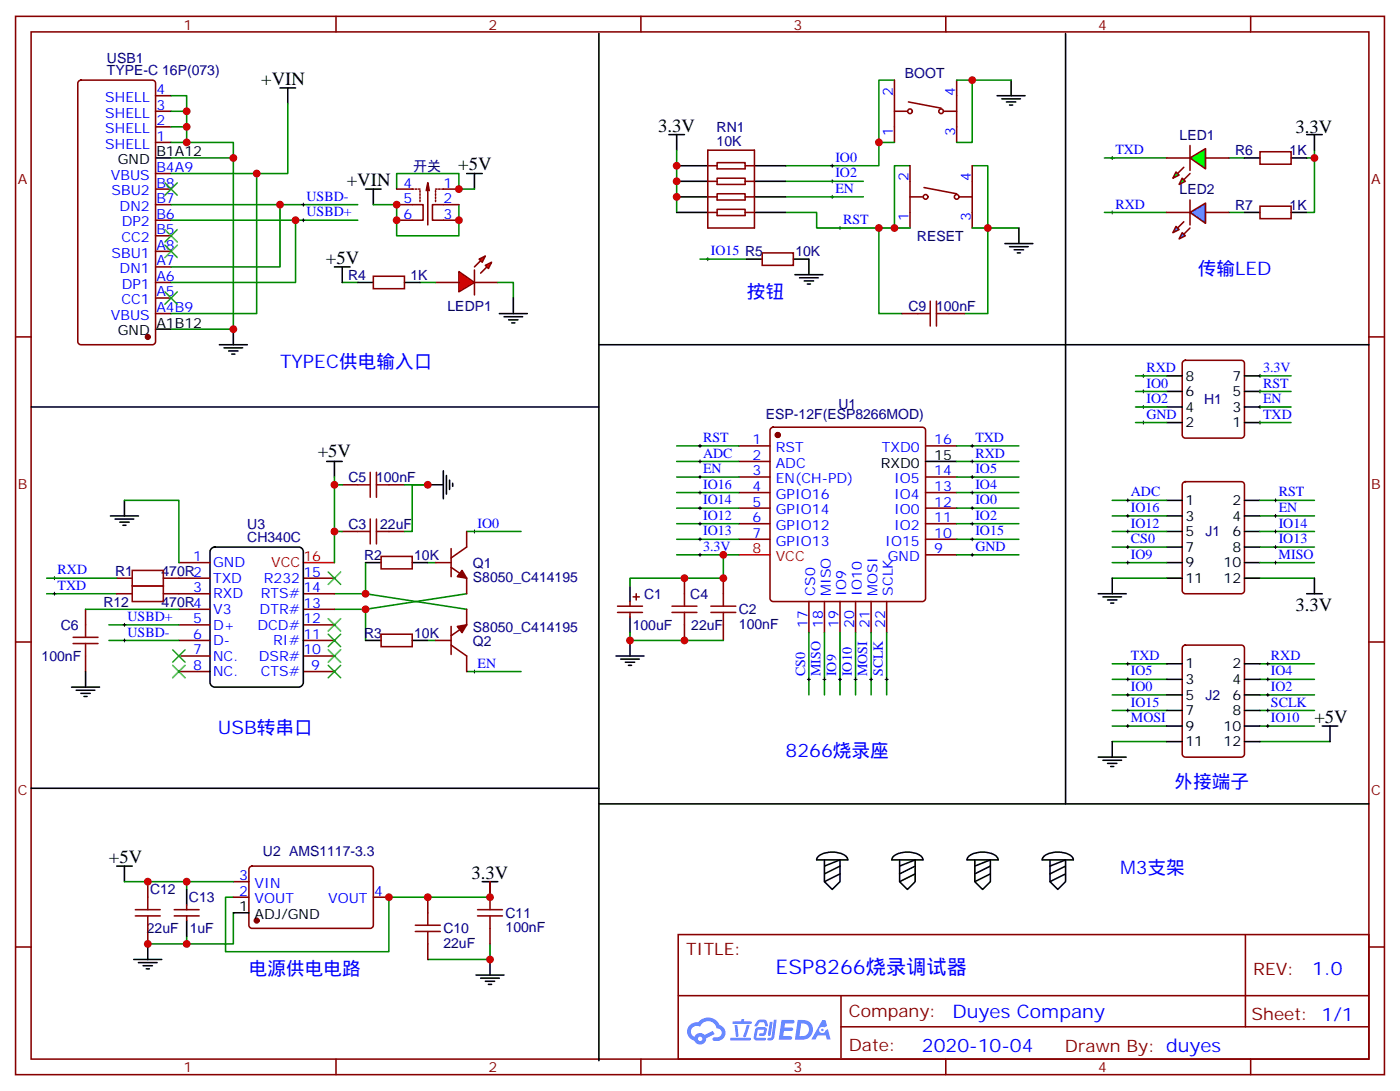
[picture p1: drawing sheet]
<svg xmlns="http://www.w3.org/2000/svg" width="317mm" height="247mm" viewBox="0 0 317 247" stroke-linecap="round" stroke-linejoin="round" font-family="sans-serif">
<g fill="none" stroke="#870000" stroke-width=".35">
<path d="M3.5 3.7h310.5v239.9h-310.5zM7.1 7.2h303.3v232.9h-303.3zM76.2 3.7v3.5M145.3 3.7v3.5M214.5 3.7v3.5M283.6 3.7v3.5M3.5 76.4h3.6M310.4 76.4h3.6M3.5 145.5h3.6M310.4 145.5h3.6M3.5 214.7h3.6M153.8 211.8h156.6v28.3h-156.6z"/>
<path d="M282.4 211.9v20.8M310.4 214.7h3.6M153.8 225.7h156.5M190.7 232.7h119.6M190.7 225.7v14.1M76.2 240.1v3.5M145.3 240.1v3.5M214.5 240.1v3.5M283.6 240.1v3.5"/>
</g>
<g fill="#5487ff">
<path d="M177.2 231.2h2.3a.47 .47 0 0 1 .5 .1 .47 .47 0 0 1 .1 .5l-.3 .2h-1.8l-.1 .9h1.6a.4 .4 0 0 1 .4 .4 .4 .4 0 0 1-.4 .4h-1.7l-.2 1.2h1.4a.46 .46 0 0 1 .5 .1 .46 .46 0 0 1 .1 .5l-.3 .2h-2.7z"/>
<path d="M186.5 231.2h.7l.4 1.4-.7 .3a.74 .74 0 0 0-1.1 .3 .74 .74 0 0 0 .5 1 .74 .74 0 0 0 .9-.6l.5-.3 .7 2.3h-.9l-.2-.9h-1.8l-.6 .9h-.9z"/>
<path d="M174.6 231.6h.6l-.4 3a.31 .31 0 0 1-.3 .2 .31 .31 0 0 1-.3-.3z"/>
<path d="M175.5 231.2h.6l-.5 3.9a.97 .97 0 0 1-1.6 .5l.2-.3 .6-.1 .2-.1z"/>
<path d="M171.9 231.3l.4-.2h.9a.67 .67 0 0 1 .7 .5l.3 .9-.2 .1h-.4l-.3-.9h-.9l-.2 .2a.95 .95 0 0 1-1 .7l-.1-.2z"/>
<path d="M171.5 233l.5-.2 1.6 .1a1.22 1.22 0 0 1-.6 1.9h-.6a.29 .29 0 0 1-.3-.3 .29 .29 0 0 1 .3-.3h.7l.2-.8-1.4 .1-.3 1.7h1.9a.29 .29 0 0 1 .2 .4 .29 .29 0 0 1-.3 .2h-2l-.4-.3-.1-.4 .3-1.6z"/>
<path d="M165.6 235.2h4.4a.3 .3 0 0 1 .3 .4 .3 .3 0 0 1-.3 .2h-4.3l-.1-.1z"/>
<path d="M169.4 232.3h.6l-.9 2.6a.31 .31 0 0 1-.3 .2 .31 .31 0 0 1-.2-.3z"/>
<path d="M166.6 232.4h.6l.3 2.3-.3 .4-.3-.3z"/>
<path d="M166.2 231.5h1.9l.2-.5h.5l-.1 .5h1.5a.29 .29 0 0 1 .3 .3 .29 .29 0 0 1-.3 .3h-3.9l-.2-.1z"/>
<path d="M180.9 231.2l-.6 4.5h1.4a2.27 2.27 0 0 0 2.7-2.3 2.27 2.27 0 0 0-2.7-2.2zM181.7 232a1.5 1.5 0 0 1 1.8 1.5 1.5 1.5 0 0 1-1.9 1.4h-.3z"/>
<path d="M156.5 232.3a2.09 2.09 0 0 0 1 3.6 1.37 1.37 0 0 0 1.5 .9 1.37 1.37 0 0 0 1.1-1.5l2-.9-.5-.7-1.8 .9a1.4 1.4 0 0 0-2.3 .4 1.32 1.32 0 0 1-.6-1.8 1.32 1.32 0 0 1 1.9-.5 2.02 2.02 0 0 1 2-1.2 2.02 2.02 0 0 1 1.8 1.6 1.02 1.02 0 0 1 1.1 1 1.02 1.02 0 0 1-1 1h-.6a.41 .41 0 0 0-.5 .4 .41 .41 0 0 0 .4 .4 1.89 1.89 0 0 0 2.4-1.1 1.89 1.89 0 0 0-1.2-2.4 2.84 2.84 0 0 0-4.8-.7l-1.2 .2zM158.3 235.5a.52 .52 0 0 1 1 0 .52 .52 0 0 1-1 0z"/>
<circle cx="186.5" cy="233.5" r=".28"/>
</g>
<path d="M63.5 19.9h3.5M65.3 19.9v3.6" fill="none" stroke="#000" stroke-width=".35"/>
<g fill="#f00" stroke="#870000" stroke-width=".35">
<path d="M104.1 61.6l3.5 2.4-3.5 2.1z"/>
<path d="M107.6 61.2v5.7z"/>
</g>
<g fill="#870000" stroke="#870000" stroke-width=".35">
<path d="M107.6 60.5l1.4-1.4z"/>
<path d="M110.4 60.5l-1.4 1.4z"/>
</g>
<g fill="#f00" stroke="#870000" stroke-width=".35">
<path d="M108.7 58.7l1.4-.7-.7 1.4z"/>
<path d="M110.1 60.1l1.4-.7-.7 1.5z"/>
</g>
<g fill="none" stroke="#870000" stroke-width=".35">
<path d="M17.9 18.4l.4-.2h16.3a.71 .71 0 0 1 .7 .7v58.5a.76 .76 0 0 1-.7 .7h-16.3a.76 .76 0 0 1-.7-.7v-58.5zM202.8 18.2v14.1M217 18.2v14.1M35.3 21.7h3.5M35.3 25.2h3.5M35.3 28.8h3.5M35.3 32.3h3.5M35.3 39.3h3.5M202.8 25.2h2.9M206 23.1l7.4 1.4M206.4 37.6v14.1M214.1 25.2h2.9"/>
<path d="M220.5 37.6v14.1M35.3 42.9h3.5M35.3 46.4h3.5M35.3 49.9h3.5M35.3 53.4h3.5M35.3 57h3.5M206.4 44.6h2.8M209.5 42.5l7.5 1.4M217.7 44.6h2.8M35.3 64h3.5M35.3 60.5h3.5M35.3 67.6h3.5"/>
<path d="M35.3 71.1h3.5M98.8 64h5.3M107.6 64h5.3M204.6 71.1h3.5M215.2 71.1h3.5M77.6 109.9h3.5M88.2 109.9h3.5M19.4 138.1v3.5M26.5 134.6h3.5M26.5 131.1h3.5M37 134.6h10.6M37 131.1h10.6"/>
<path d="M40.6 127.5h7M40.6 138.1h7M68.8 134.6h7M68.8 131.1h7M68.8 138.1h7M77.6 120.5h3.5M86.4 126.1h7.1v2.8h-7.1zM88.2 120.5h3.5M98.8 127.5h3.5M102.3 128.6l3.5 2.5v3.5M102.3 124.4v6.3M105.8 120.5v3.5l-3.5 2.5"/>
<path d="M105.8 138.1v3.5l-3.5 2.5M19.4 148.7v3.5M40.6 145.2h7M40.6 141.6h7M40.6 148.7h7M40.6 152.2h7M68.8 145.2h7M68.8 141.6h7M68.8 148.7h7M68.8 152.2h7M86.4 143.8h7.1v2.8h-7.1zM98.8 145.2h3.5"/>
<path d="M102.3 146.2l3.5 2.5v3.5M102.3 142v6.3M33.5 199.8v3.6M52.9 199.8h3.5M56.7 196.5l.4-.2h26.9a.71 .71 0 0 1 .7 .7v12.7a.76 .76 0 0 1-.7 .7h-26.9a.76 .76 0 0 1-.7-.7v-12.7zM111.1 199.8v3.6M33.5 210.4v3.6M39.5 207.6h5.7M39.5 206.2h5.7M42.3 205.1v1.1M42.3 207.6v1.1M52.9 203.4h3.5"/>
<path d="M84.7 203.4h3.5M97 203.4v3.5M97 214v3.5M111.1 210.4v3.6"/>
<circle cx="206.4" cy="25.2" r=".53"/>
<circle cx="213.4" cy="25.2" r=".53"/>
<circle cx="209.9" cy="44.6" r=".53"/>
<circle cx="217" cy="44.6" r=".53"/>
</g>
<g fill="none" stroke="#000" stroke-width=".35">
<path d="M229.3 18.2v3.5M35.3 35.8h3.5M151.7 30.5h3.5M153.5 30.5v3.5M226.1 21.7h6.4M227.2 22.4h4.2M228.2 23.1h2.2M229 23.8h.7M296.3 30.5h3.6M298.1 30.5v3.5M183.4 58.7v3.6M227.9 55.2h6.3"/>
<path d="M229 55.9h4.2M230 56.6h2.1M230.7 57.3h.7M231.1 51.7v3.5M35.3 74.6h3.5M49.7 78.1h6.4M50.8 78.8h4.2M51.9 79.6h2.1M52.9 74.6v3.5M113.2 71.1h6.4M114.3 71.8h4.2M115.4 72.5h2.1"/>
<path d="M116.1 73.2h.7M116.4 67.6v3.5M180.3 62.3h6.3M181.3 63h4.3M182.4 63.7h2.1M183.1 64.4h.7M52.6 80.3h.7M25 116.9h6.4M26.1 117.7h4.2M27.2 118.4h2.1M27.9 119.1h.7M28.2 113.4v3.5"/>
<path d="M74.1 104.6h3.5M75.8 104.6v3.5M97 109.9h3.5M100.5 106.7v6.4M101.2 107.8v4.2M102 108.8v2.1M102.7 109.5v.7M47.9 124.4l.8-.4h19a1.06 1.06 0 0 1 1.1 1.1v29.6a1.13 1.13 0 0 1-1.1 1.1h-19a1.13 1.13 0 0 1-1.1-1.1v-29.6zM82.9 127.5h3.5M93.5 127.5h3.5M16.2 155.8h6.4M17.3 156.5h4.2"/>
<path d="M18.3 157.2h2.2M19 157.9h.8M19.4 152.2v3.6M82.9 145.2h3.5M93.5 145.2h3.5M26.5 196.3h3.5M28.2 196.3v3.5M109.4 199.8h3.5M111.1 199.8v3.6M30.3 217.5h6.4M31.4 218.2h4.2M32.5 218.9h2.1"/>
<path d="M33.2 219.6h.7M33.5 214v3.5M42.3 201.6v3.5M42.3 208.7v3.5M52.9 206.9h3.5M111.1 217.5v3.5M107.9 221h6.4M109 221.7h4.2M110.1 222.4h2.1M110.8 223.1h.7"/>
</g>
<g fill="#870000" stroke="#870000" stroke-width=".35">
<path d="M103.7 142l2.1-.4-1 1.8z"/>
<path d="M104.8 129.3l1 1.8-2.1-.4z"/>
<circle cx="33.5" cy="76.4" r=".53"/>
<circle cx="58.2" cy="208.7" r=".53"/>
</g>
<g fill="none" stroke="#008700" stroke-width=".35">
<path d="M202.8 18.2h-3.5v19.4h-21.1M217 18.2h3.5M229.3 18.2h-8.8v14.1h-3.5M38.8 35.8h14.1v38.8h-14.1M38.8 39.3h19.4v31.8h-19.4M38.8 21.7h3.5v10.6h-3.5M38.8 25.2h3.5M38.8 28.8h3.5M42.3 32.3h10.6v3.5M65.3 23.5v15.8h-7.1M153.5 34v14.2M199.3 32.3h3.5"/>
<path d="M206.4 37.6h-3.6v14.1h-17.6v-3.5h-7M220.5 37.6h3.5v14.1h7.1M250.5 35.8h14.1M278.7 35.8h3.5M298.1 35.8v12.4h-1.8M298.1 34v1.8h-1.8M38.8 46.4h24.7v14.1h-24.7M38.8 49.9h28.2v14.1h-28.2M63.5 46.4h17.6M67 49.9h14.1M158.7 58.7h10.6M178.2 44.6h17.6"/>
<path d="M178.2 41.1h17.6M199.3 51.7v19.4h5.3M202.8 51.7h3.6M220.5 51.7h3.5v19.4h-5.3M250.5 48.2h14.1M278.7 48.2h3.5M77.6 64h3.5M95.2 64h3.6M112.9 64h3.5v3.6M28.2 113.4h12.4v14.1M75.8 109.9h1.8M75.8 108.1v19.4"/>
<path d="M91.7 109.9h5.3h-3.5v10.6h-1.8M10.6 134.6h15.9M10.6 131.1h15.9M19.4 138.1h21.2M75.8 138.1h7.1v7.1M75.8 120.5h1.8M82.9 127.5v7.1h-7.1M82.9 134.6l22.9 3.5M97 127.5h1.8M105.8 120.5h12.4M105.8 134.6l-22.9 3.5M24.7 145.2h15.9"/>
<path d="M24.7 141.6h15.9M97 145.2h1.8M105.8 152.2h12.4M28.2 199.8h24.7M42.3 199.8v1.8M111.1 199.8v3.6h-22.9v12.3h-37v-12.3h1.7M42.3 212.2v1.8h-8.8M52.9 206.9v7.1h-10.6M111.1 214v3.5h-14.1"/>
</g>
<g fill="none" stroke="#3c3" stroke-width=".35">
<path d="M37.4 52l2.8 2.9M37.4 55.6l2.8 2.8M37.4 41.5l2.8 2.8M40.2 52l-2.8 2.9M40.2 55.6l-2.8 2.8M40.2 41.5l-2.8 2.8M37.4 66.1l2.8 2.9M40.2 66.1l-2.8 2.9M74.4 129.6l2.9 2.9M77.3 129.6l-2.9 2.9M39.2 147.3l2.8 2.8M39.2 150.8l2.8 2.8"/>
<path d="M42 147.3l-2.8 2.8M42 150.8l-2.8 2.8M74.4 147.3l2.9 2.8M74.4 150.8l2.9 2.8M74.4 143.8l2.9 2.8M74.4 140.2l2.9 2.9M77.3 147.3l-2.9 2.8M77.3 150.8l-2.9 2.8M77.3 143.8l-2.9 2.8M77.3 140.2l-2.9 2.9"/>
</g>
<g fill="none" stroke="#000" stroke-width=".23">
<path d="M188.4 37.6h.7M188.7 37.2v.7M251.9 35.8h.7M252.2 35.5v.7M68.4 46.4h.7M68.4 49.9h.7M68.8 46v.7M68.8 49.6v.7M160.2 58.7h.7M160.5 58.4v.7M188.4 44.6h.7M188.4 41.1h.7"/>
<path d="M188.7 40.7v.8M188.7 44.3v.7M190.1 51.7h.8M190.5 51.3v.7M251.9 48.2h.7M252.2 47.8v.7M12 134.6h.7M12 131.1h.7M12.3 130.7v.7M12.3 134.2v.7M107.2 120.5h.7M107.6 120.1v.7"/>
<path d="M27.9 145.2h.7M27.9 141.6h.7M28.2 141.3v.7M28.2 144.8v.7M107.2 152.2h.7M107.6 151.9v.7"/>
</g>
<g fill="none" stroke="#a10000" stroke-width=".35">
<path d="M208.1 71.1h2.9M211 68.3v5.6M212.4 68.3v5.6M212.4 71.1h2.8M81.1 109.9h2.9M84 107.1v5.6M84 117.7v5.6M85.4 109.9h2.8M85.4 107.1v5.6M85.4 117.7v5.6M30 132.8h7v3.5h-7zM30 129.3h7v3.5h-7z"/>
<path d="M81.1 120.5h2.9M85.4 120.5h2.8M16.6 145.9h5.6M16.6 144.5h5.6M19.4 141.6v2.9M19.4 145.9v2.8M30.7 207.6h5.6M30.7 206.2h5.6M33.5 203.4v2.8M33.5 207.6v2.8M94.2 211.1h5.6M94.2 209.7h5.6"/>
<path d="M97 206.9v2.8M97 211.1v2.9M108.3 207.6h5.6M108.3 206.2h5.6M111.1 203.4v2.8M111.1 207.6v2.8"/>
</g>
<path d="M68.8 127.5h7" fill="none" stroke="#f00" stroke-width=".35"/>
<path d="M269.9 48.2l3.5-2.2v4.6z" fill="#09f" stroke="#870000" stroke-width=".35"/>
<path d="M269.9 45.3v5.7z" fill="#f00" stroke="#870000" stroke-width=".35"/>
<g fill="#870000" stroke="#870000" stroke-width=".35">
<path d="M269.9 51.7l-1.4 1.4z"/>
<path d="M268.5 50.3l-1.4 1.4z"/>
</g>
<g fill="#09f" stroke="#870000" stroke-width=".35">
<path d="M268.1 52.7l.7 .7-1.4 .8z"/>
<path d="M266.7 51.3l.7 .7-1.4 .7z"/>
</g>
<path d="M264.6 35.8h5.3M273.4 35.8h5.3M264.6 48.2h5.3M273.4 48.2h5.3" fill="none" stroke="#870000" stroke-width=".35"/>
<g fill="#0f0" stroke="#870000" stroke-width=".35">
<path d="M266.7 39l.7 .7-1.4 .7z"/>
<path d="M268.1 40.4l.7 .7-1.4 .7z"/>
</g>
<g fill="#870000" stroke="#870000" stroke-width=".35">
<path d="M268.5 37.9l-1.4 1.4z"/>
<path d="M268.5 40.7l1.4-1.4z"/>
</g>
<path d="M269.9 33v5.6z" fill="#f00" stroke="#870000" stroke-width=".35"/>
<path d="M269.9 35.8l3.5-2.1v4.6z" fill="#0f0" stroke="#870000" stroke-width=".35"/>
<g fill="none" stroke="#000" stroke-width=".35">
<path d="M135.8 7.6v232.8M241.7 7.6v174.6M105.8 39.3h3.6M107.6 39.3v3.6M153.5 37.6h7M171.1 37.6h7.1M282.2 35.8h3.6M292.8 35.8h3.5M82.9 42.9h3.5M84.7 42.9v3.5M153.5 48.2h7M153.5 44.6h7"/>
<path d="M153.5 41.1h7M169.3 58.7h3.6M171.1 48.2h7.1M171.1 44.6h7.1M171.1 41.1h7.1M179.9 58.7h3.5M282.2 48.2h3.6M292.8 48.2h3.5M75.8 60.5h3.6M77.6 60.5v3.5M81.1 64h3.6M91.7 64h3.5"/>
<path d="M135.8 78.1h174.6M7.1 92.3h128.7M264.6 95.8h3.5M264.6 92.3h3.5M264.6 88.7h3.5M264.6 85.2h3.5M282.2 95.8h3.6M282.2 92.3h3.6M282.2 88.7h3.6M282.2 85.2h3.6M209.9 104.6h7.1M264.6 113.4h3.5"/>
<path d="M264.6 116.9h3.5M282.2 113.4h3.6M282.2 116.9h3.6M142.9 132.8v3.5M142.9 139.9v3.5M249.1 134.6h6.3M250.1 135.3h4.3M251.2 136h2.1M251.9 136.7h.7M252.2 131.1v3.5M264.6 120.5h3.5M264.6 124h3.5"/>
<path d="M264.6 127.5h3.5M264.6 131.1h3.5M282.2 120.5h3.6M282.2 124h3.6M282.2 127.5h3.6M282.2 131.1h3.6M296.3 134.6h3.6M298.1 131.1v3.5M139.7 148.7h6.3M140.8 149.4h4.2M141.8 150.1h2.1M142.5 150.8h.7"/>
<path d="M142.9 145.2v3.5M264.6 150.5h3.5M264.6 154h3.5M264.6 157.5h3.5M282.2 150.5h3.6M282.2 154h3.6M282.2 157.5h3.6M7.1 178.7h128.7M249.1 171.6h6.3M250.1 172.3h4.3M251.2 173h2.1M251.9 173.7h.7"/>
<path d="M252.2 168.1v3.5M264.6 161h3.5M264.6 164.6h3.5M264.6 168.1h3.5M282.2 161h3.6M282.2 164.6h3.6M282.2 168.1h3.6M299.9 164.6h3.5M301.6 164.6v3.5M135.8 182.2h174.6M185.6 194.1a5.6 5.6 0 0 1 6.3 0l.4 .8h-7.1zM187 194.9v4.9l1.7 1.8 1.8-1.8v-4.9l-3.5 1.4"/>
<path d="M190.5 196.3l-3.5 1.8M190.5 198.1l-3.5 1.7M202.6 194.1a5.6 5.6 0 0 1 6.4 0l.3 .8h-7zM204 194.9v4.9l1.8 1.8 1.7-1.8v-4.9l-3.5 1.4M207.5 196.3l-3.5 1.8M207.5 198.1l-3.5 1.7M219.7 194.1a5.6 5.6 0 0 1 6.3 0l.4 .8h-7.1zM221.1 194.9v4.9l1.7 1.8 1.8-1.8v-4.9l-3.5 1.4M224.6 196.3l-3.5 1.8M224.6 198.1l-3.5 1.7M236.7 194.1a5.6 5.6 0 0 1 6.4 0l.3 .8h-7zM238.1 194.9v4.9l1.8 1.8 1.8-1.8v-4.9l-3.6 1.4"/>
<path d="M241.7 196.3l-3.6 1.8M241.7 198.1l-3.6 1.7"/>
</g>
<g fill="none" stroke="#870000" stroke-width=".35">
<path d="M160.5 37.6h2.1M160.5 34h10.6v17.7h-10.6zM162.6 36.9h6.4v1.4h-6.4zM169 37.6h2.1M285.8 34.4h7v2.8h-7zM90 46.4h6v3.5h-6M90 42.9h3.8M94.2 42.9h.3M94.9 42.9h.3M95.2 43.2v.4M95.2 43.9v.4M95.2 44.6v.4"/>
<path d="M95.2 45.3v.4M97 41.5l-.3 1.7M97.4 43.2l-.4-1.7v9.5M98.8 42.9h.3M98.8 43.2v.4M98.8 43.9v.4M98.8 44.6v.4M98.8 45.3v.4M99.5 42.9h.3M100.2 42.9h3.9M104.1 46.4h-6v3.5h6M160.5 48.2h2.1"/>
<path d="M160.5 41.1h2.1M160.5 44.6h2.1M162.6 47.4h6.4v1.5h-6.4zM162.6 43.9h6.4v1.4h-6.4zM162.6 40.4h6.4v1.4h-6.4zM169 48.2h2.1M169 41.1h2.1M169 44.6h2.1M172.9 57.3h7v2.8h-7zM285.8 46.7h7v2.9h-7zM84.7 62.6h7v2.8h-7zM174.9 97l.4-.2h33.9a.71 .71 0 0 1 .7 .7v38.1a.76 .76 0 0 1-.7 .7h-33.9a.76 .76 0 0 1-.7-.7v-38.1z"/>
<path d="M268.3 81.9l.5-.2h12.7a.71 .71 0 0 1 .7 .7v16.2a.76 .76 0 0 1-.7 .7h-12.7a.76 .76 0 0 1-.7-.7v-16.2zM167.6 101.1h7M167.6 104.6h7M167.6 108.1h7M167.6 111.7h7M167.6 115.2h7M167.6 118.7h7M209.9 101.1h7.1M209.9 108.1h7.1M209.9 111.7h7.1M209.9 115.2h7.1M209.9 118.7h7.1"/>
<path d="M268.3 109.4l.5-.2h12.7a.71 .71 0 0 1 .7 .7v24a.76 .76 0 0 1-.7 .7h-12.7a.76 .76 0 0 1-.7-.7v-24zM140.1 137.4h5.6M140.1 138.8h5.6M142.9 136.3v1.1M142.9 138.8v1.1M143.6 135.3h1.4M144.3 134.6v1.4M155.2 131.1v3.5M164 131.1v3.5M167.6 122.2h7M183.4 136.3v7.1M187 136.3v7.1"/>
<path d="M190.5 136.3v7.1M194 136.3v7.1M197.6 136.3v7.1M201.1 136.3v7.1M209.9 122.2h7.1M209.9 125.8h7.1M155.2 141.6v3.6M164 141.6v3.6M268.3 146.4l.5-.2h12.7a.71 .71 0 0 1 .7 .7v24a.76 .76 0 0 1-.7 .7h-12.7a.76 .76 0 0 1-.7-.7v-24z"/>
</g>
<circle cx="176.4" cy="98.6" r=".53" fill="#870000" stroke="#870000" stroke-width=".35"/>
<path d="M167.6 125.8h7" fill="none" stroke="#f00" stroke-width=".35"/>
<g fill="none" stroke="#008700" stroke-width=".35">
<path d="M84.7 46.4h5.3v7h14.1v-7M90 42.9v-3.6h14.1v3.6h3.5M257.5 95.8h7.1M257.5 92.3h7.1M257.5 88.7h7.1M257.5 85.2h7.1M285.8 95.8h7M285.8 92.3h7M285.8 88.7h7M285.8 85.2h7M153.5 101.1h14.1M153.5 104.6h14.1"/>
<path d="M153.5 108.1h14.1M153.5 111.7h14.1M153.5 115.2h14.1M153.5 118.7h14.1M217 101.1h14.1M217 104.6h14.1M217 108.1h14.1M217 111.7h14.1M217 115.2h14.1M217 118.7h14.1M252.2 113.4h12.4M252.2 116.9h12.4"/>
<path d="M285.8 113.4h12.3M285.8 116.9h12.3M153.5 122.2h14.1M153.5 125.8h14.1M164 125.8v5.3h-21.1v1.7M217 122.2h14.1M217 125.8h14.1M252.2 120.5h12.4M252.2 124h12.4M252.2 127.5h12.4M252.2 131.1h12.4M285.8 120.5h12.3"/>
<path d="M285.8 124h12.3M285.8 127.5h12.3M285.8 131.1h12.3M142.9 143.4v1.8h21.1M183.4 143.4v14.1M187 143.4v14.1M190.5 143.4v14.1M194 143.4v14.1M197.6 143.4v14.1M201.1 143.4v14.1M252.2 157.5h12.4M252.2 154h12.4"/>
<path d="M252.2 150.5h12.4M285.8 157.5h12.3M285.8 154h12.3M285.8 150.5h12.3M252.2 168.1h12.4M252.2 164.6h12.4M252.2 161h12.4M285.8 168.1h15.8M285.8 164.6h12.3M285.8 161h12.3"/>
</g>
<g fill="none" stroke="#000" stroke-width=".23">
<path d="M258.9 95.8h.7M258.9 92.3h.7M258.9 88.7h.7M258.9 85.2h.7M259.3 84.8v.7M259.3 88.4v.7M259.3 91.9v.7M259.3 95.4v.7M285.4 95.8h.7M285.4 92.3h.7M285.4 88.7h.7M285.4 85.2h.7"/>
<path d="M285.8 84.8v.7M285.8 88.4v.7M285.8 91.9v.7M285.8 95.4v.7M158.4 101.1h.7M158.4 104.6h.7M158.4 108.1h.7M158.4 111.7h.7M158.4 115.2h.7M158.4 118.7h.7M158.7 100.7v.7M158.7 104.2v.8"/>
<path d="M158.7 107.8v.7M158.7 111.3v.7M158.7 114.8v.7M158.7 118.4v.7M220.1 101.1h.7M220.1 104.6h.7M220.1 108.1h.7M220.1 111.7h.7M220.1 115.2h.7M220.1 118.7h.7M220.5 100.7v.7M220.5 104.2v.8"/>
<path d="M220.5 107.8v.7M220.5 111.3v.7M220.5 114.8v.7M220.5 118.4v.7M255.4 113.4h.7M255.4 116.9h.7M255.8 113.1v.7M255.8 116.6v.7M288.9 113.4h.7M288.9 116.9h.7M289.3 113.1v.7M289.3 116.6v.7"/>
<path d="M158.4 122.2h.7M158.4 125.8h.7M158.7 121.9v.7M158.7 125.4v.7M220.1 122.2h.7M220.1 125.8h.7M220.5 121.9v.7M220.5 125.4v.7M255.4 120.5h.7M255.4 124h.7M255.4 127.5h.7M255.8 120.1v.7"/>
<path d="M255.8 123.6v.8M255.8 127.2v.7M288.9 120.5h.7M288.9 124h.7M288.9 127.5h.7M289.3 120.1v.7M289.3 123.6v.8M289.3 127.2v.7M183.1 154h.7M183.4 153.6v.7M186.6 154h.7M187 153.6v.7"/>
<path d="M190.1 154h.8M190.5 153.6v.7M193.7 154h.7M194 153.6v.7M197.2 154h.7M197.6 153.6v.7M200.7 154h.7M201.1 153.6v.7M255.4 154h.7M255.4 150.5h.7M255.4 157.5h.7M255.8 150.1v.7"/>
<path d="M255.8 153.6v.7M255.8 157.2v.7M287.2 154h.7M287.2 150.5h.7M287.2 157.5h.7M287.5 150.1v.7M287.5 153.6v.7M287.5 157.2v.7M255.4 161h.7M255.4 164.6h.7M255.8 160.7v.7M255.8 164.2v.7"/>
<path d="M287.2 161h.7M287.2 164.6h.7M287.5 160.7v.7M287.5 164.2v.7"/>
</g>
<path d="M152.4 138.8h5.6M152.4 137.4h5.6M155.2 134.6v2.8M155.2 138.8v2.8M161.2 138.8h5.7M161.2 137.4h5.7M164 134.6v2.8M164 138.8v2.8" fill="none" stroke="#a10000" stroke-width=".35"/>
<g fill="#c00">
<circle cx="42.3" cy="28.8" r=".88"/>
<circle cx="42.3" cy="32.3" r=".88"/>
<circle cx="52.9" cy="35.8" r=".88"/>
<circle cx="42.3" cy="25.2" r=".88"/>
<circle cx="67" cy="49.9" r=".88"/>
<circle cx="63.5" cy="46.4" r=".88"/>
<circle cx="58.2" cy="39.3" r=".88"/>
<circle cx="52.9" cy="74.6" r=".88"/>
<circle cx="75.8" cy="120.5" r=".88"/>
<circle cx="75.8" cy="109.9" r=".88"/>
<circle cx="97" cy="109.9" r=".88"/>
<circle cx="88.2" cy="203.4" r=".88"/>
<circle cx="42.3" cy="214" r=".88"/>
<circle cx="33.5" cy="214" r=".88"/>
<circle cx="111.1" cy="217.5" r=".88"/>
<circle cx="111.1" cy="203.4" r=".88"/>
<circle cx="97" cy="203.4" r=".88"/>
<circle cx="42.3" cy="199.8" r=".88"/>
<circle cx="33.5" cy="199.8" r=".88"/>
<circle cx="199.3" cy="51.7" r=".88"/>
<circle cx="82.9" cy="138.1" r=".88"/>
<circle cx="82.9" cy="134.6" r=".88"/>
<circle cx="199.3" cy="32.3" r=".88"/>
<circle cx="220.5" cy="18.2" r=".88"/>
<circle cx="202.8" cy="51.7" r=".88"/>
<circle cx="224" cy="51.7" r=".88"/>
<circle cx="298.1" cy="35.8" r=".88"/>
<circle cx="164" cy="125.8" r=".88"/>
<circle cx="164" cy="131.1" r=".88"/>
<circle cx="142.9" cy="145.2" r=".88"/>
<circle cx="155.2" cy="145.2" r=".88"/>
<circle cx="155.2" cy="131.1" r=".88"/>
<circle cx="104.1" cy="42.9" r=".88"/>
<circle cx="104.1" cy="49.9" r=".88"/>
<circle cx="90" cy="46.4" r=".88"/>
<circle cx="90" cy="49.9" r=".88"/>
<circle cx="153.5" cy="37.6" r=".88"/>
<circle cx="153.5" cy="41.1" r=".88"/>
<circle cx="153.5" cy="44.6" r=".88"/>
</g>
<text font-size="4.6" fill="#00f" x="175.9" y="220.9">ESP8266烧录调试器</text>
<g font-size="4.2">
<text x="59.2" y="19.2">+VIN</text>
<text x="149.2" y="29.8">3.3V</text>
<text x="293.8" y="30.1">3.3V</text>
<text x="103.9" y="38.6">+5V</text>
<text x="78.6" y="42.2">+VIN</text>
<text x="73.9" y="59.8">+5V</text>
<text x="72.1" y="103.5">+5V</text>
<text x="293.8" y="138.5">3.3V</text>
<text x="298.1" y="163.9">+5V</text>
<text x="24.7" y="195.6">+5V</text>
<text x="106.9" y="199.1">3.3V</text>
</g>
<g font-size="4.2" fill="#00f">
<text x="271.6" y="62.3">传输LED</text>
<text x="169.3" y="67.6">按钮</text>
<text x="63.5" y="83.4">TYPEC供电输入口</text>
<text x="49.4" y="166.3">USB转串口</text>
<text x="178.2" y="171.6">8266烧录座</text>
<text x="266.3" y="178.7">外接端子</text>
<text x="254" y="198.1">M3支架</text>
<text x="56.4" y="221">电源供电电路</text>
<text x="297.6" y="221.1">1.0</text>
<text x="216" y="230.7">Duyes Company</text>
<text x="209.1" y="238.5">2020-10-04</text>
</g>
<g font-size="3.9" fill="#800">
<text x="155.6" y="216.4">TITLE:</text>
<text x="284.2" y="221.1">REV:</text>
<text x="192.5" y="230.6">Company:</text>
<text x="283.9" y="231.2">Sheet: 1/1</text>
<text x="192.5" y="238.3">Date:</text>
<text x="241.5" y="238.4">Drawn By: duyes</text>
</g>
<g font-size="3.2" fill="#800">
<text x="41.6" y="6.7">1</text>
<text x="110.8" y="6.7">2</text>
<text x="179.9" y="6.7">3</text>
<text x="249.1" y="6.7">4</text>
<text x="4.1" y="41.8">A</text>
<text x="311" y="41.8">A</text>
<text x="4.1" y="110.9">B</text>
<text x="311" y="110.9">B</text>
<text x="4.1" y="180.1">C</text>
<text x="311" y="180.1">C</text>
<text x="41.6" y="243.1">1</text>
<text x="110.8" y="243.1">2</text>
<text x="179.9" y="243.1">3</text>
<text x="249.1" y="243.1">4</text>
</g>
<g font-size="3.2" fill="#000080">
<text x="24.2" y="17.1">TYPE-C 16P(073)</text>
<text x="24.2" y="14.2">USB1</text>
<text x="205.2" y="17.6">BOOT</text>
<text x="162.5" y="29.8">RN1</text>
<text x="162.5" y="33">10K</text>
<text x="267.5" y="31.7">LED1</text>
<text x="280.1" y="35.2">R6</text>
<text x="292.5" y="35.2">1K</text>
<text x="93.7" y="38.7">开关</text>
<text x="267.5" y="44">LED2</text>
<text x="280.1" y="47.6">R7</text>
<text x="292.5" y="47.6">1K</text>
<text x="180.4" y="58.1">10K</text>
<text x="207.9" y="54.6">RESET</text>
<text x="78.9" y="63.4">R4</text>
<text x="93.1" y="63.4">1K</text>
<text x="101.5" y="70.5">LEDP1</text>
<text x="206" y="70.5">C9</text>
<text x="212.3" y="70.5">100nF</text>
<text x="173.7" y="95.1">ESP-12F(ESP8266MOD)</text>
<text x="190.2" y="92.6">U1</text>
<text x="273.1" y="91.5">H1</text>
<text x="79" y="109.2">C5</text>
<text x="85.3" y="109.2">100nF</text>
<text x="56.1" y="119.9">U3</text>
<text x="79" y="119.8">C3</text>
<text x="86.2" y="119.8">22uF</text>
<text x="56.1" y="122.8">CH340C</text>
<text x="26.1" y="130.5">R1</text>
<text x="36.6" y="130.5">470R2</text>
<text x="82.6" y="126.9">R2</text>
<text x="93.9" y="126.9">10K</text>
<text x="107.2" y="131.9">S8050_C414195</text>
<text x="107.2" y="128.7">Q1</text>
<text x="23.4" y="137.5">R12</text>
<text x="36.6" y="137.5">470R4</text>
<text x="146.1" y="135.7">C1</text>
<text x="156.6" y="135.7">C4</text>
<text x="13.8" y="142.8">C6</text>
<text x="107.2" y="143.3">S8050_C414195</text>
<text x="143.5" y="142.8">100uF</text>
<text x="156.8" y="142.8">22uF</text>
<text x="167.6" y="142.5">100nF</text>
<text x="167.6" y="139.2">C2</text>
<text x="9.4" y="149.8">100nF</text>
<text x="82.6" y="144.5">R3</text>
<text x="93.9" y="144.5">10K</text>
<text x="107.2" y="146.5">Q2</text>
<text x="59.6" y="194">U2 AMS1117-3.3</text>
<text x="34" y="202.7">C12</text>
<text x="42.8" y="204.5">C13</text>
<text x="114.7" y="208">C11</text>
<text x="33.3" y="211.6">22uF</text>
<text x="43" y="211.6">1uF</text>
<text x="100.5" y="214.8">22uF</text>
<text x="100.5" y="211.6">C10</text>
<text x="114.7" y="211.3">100nF</text>
</g>
<g font-size="3.2" fill="#00f">
<text x="23.9" y="23.1">SHELL</text>
<text x="35.5" y="21.3">4</text>
<text x="202.5" y="21.7" transform="rotate(-90 202.5 21.7)">2</text>
<text x="216.6" y="21.7" transform="rotate(-90 216.6 21.7)">4</text>
<text x="23.9" y="26.6">SHELL</text>
<text x="35.5" y="24.9">3</text>
<text x="35.5" y="28.4">2</text>
<text x="23.9" y="30.2">SHELL</text>
<text x="23.9" y="33.7">SHELL</text>
<text x="35.5" y="31.9">1</text>
<text x="202.5" y="30.8" transform="rotate(-90 202.5 30.8)">1</text>
<text x="216.6" y="30.8" transform="rotate(-90 216.6 30.8)">3</text>
<text x="252.9" y="34.9">TXD</text>
<text x="25.1" y="40.7">VBUS</text>
<text x="35.5" y="39">B4A9</text>
<text x="189.4" y="40.2">IO2</text>
<text x="189.4" y="36.7">IO0</text>
<text x="206" y="41.1" transform="rotate(-90 206 41.1)">2</text>
<text x="220.1" y="41.1" transform="rotate(-90 220.1 41.1)">4</text>
<text x="25.3" y="44.3">SBU2</text>
<text x="27.1" y="47.8">DN2</text>
<text x="35.5" y="42.5">B8</text>
<text x="35.5" y="46">B7</text>
<text x="69.5" y="45.5">USBD-</text>
<text x="91.5" y="42.5">4</text>
<text x="91.5" y="46">5</text>
<text x="100.5" y="42.5">1</text>
<text x="100.5" y="46">2</text>
<text x="189.4" y="43.7">EN</text>
<text x="252.9" y="47.3">RXD</text>
<text x="27.6" y="51.3">DP2</text>
<text x="35.5" y="49.6">B6</text>
<text x="35.5" y="53.1">B5</text>
<text x="69.5" y="49">USBD+</text>
<text x="91.5" y="49.6">6</text>
<text x="100.5" y="49.6">3</text>
<text x="191.2" y="50.8">RST</text>
<text x="206" y="50.2" transform="rotate(-90 206 50.2)">1</text>
<text x="220.1" y="50.2" transform="rotate(-90 220.1 50.2)">3</text>
<text x="25.3" y="58.4">SBU1</text>
<text x="27.5" y="54.9">CC2</text>
<text x="35.5" y="56.6">A8</text>
<text x="161.2" y="57.9">IO15 R5</text>
<text x="27.1" y="61.9">DN1</text>
<text x="27.6" y="65.4">DP1</text>
<text x="35.5" y="60.1">A7</text>
<text x="35.5" y="63.7">A6</text>
<text x="27.5" y="69">CC1</text>
<text x="35.5" y="67.2">A5</text>
<text x="35.5" y="70.7">A4B9</text>
<text x="25.1" y="72.5">VBUS</text>
<text x="260" y="87.8">IO0</text>
<text x="260" y="84.3">RXD</text>
<text x="286.5" y="87.8">RST</text>
<text x="286.5" y="84.3">3.3V</text>
<text x="260" y="94.9">GND</text>
<text x="260" y="91.4">IO2</text>
<text x="286.5" y="94.9">TXD</text>
<text x="286.5" y="91.4">EN</text>
<text x="159.5" y="100.2">RST</text>
<text x="170.7" y="100.7">1</text>
<text x="211.8" y="100.7">16</text>
<text x="221.2" y="100.2">TXD</text>
<text x="159.5" y="103.7">ADC</text>
<text x="159.5" y="107.2">EN</text>
<text x="170.7" y="104.2">2</text>
<text x="170.7" y="107.8">3</text>
<text x="175.9" y="102.5">RST</text>
<text x="175.9" y="106">ADC</text>
<text x="200" y="102.5">TXD0</text>
<text x="211.8" y="107.8">14</text>
<text x="221.2" y="103.7">RXD</text>
<text x="221.2" y="107.2">IO5</text>
<text x="159.5" y="110.8">IO16</text>
<text x="170.7" y="111.3">4</text>
<text x="175.9" y="109.5">EN(CH-PD)</text>
<text x="175.9" y="113.1">GPIO16</text>
<text x="202.7" y="113.1">IO4</text>
<text x="202.7" y="109.5">IO5</text>
<text x="211.8" y="111.3">13</text>
<text x="221.2" y="110.8">IO4</text>
<text x="256.5" y="112.5">ADC</text>
<text x="290" y="112.5">RST</text>
<text x="108.3" y="119.6">IO0</text>
<text x="159.5" y="114.3">IO14</text>
<text x="159.5" y="117.8">IO12</text>
<text x="170.7" y="114.8">5</text>
<text x="170.7" y="118.4">6</text>
<text x="175.9" y="116.6">GPIO14</text>
<text x="202.7" y="116.6">IO0</text>
<text x="211.8" y="118.4">11</text>
<text x="211.8" y="114.8">12</text>
<text x="221.2" y="114.3">IO0</text>
<text x="221.2" y="117.8">IO2</text>
<text x="256.5" y="116.1">IO16</text>
<text x="256.5" y="119.6">IO12</text>
<text x="290" y="116.1">EN</text>
<text x="290" y="119.6">IO14</text>
<text x="159.5" y="121.4">IO13</text>
<text x="159.5" y="124.9">3.3V</text>
<text x="170.7" y="121.9">7</text>
<text x="175.9" y="120.1">GPIO12</text>
<text x="175.9" y="123.6">GPIO13</text>
<text x="200.7" y="123.6">IO15</text>
<text x="202.7" y="120.1">IO2</text>
<text x="211.8" y="125.4">9</text>
<text x="211.8" y="121.9">10</text>
<text x="221.2" y="121.4">IO15</text>
<text x="221.2" y="124.9">GND</text>
<text x="256.5" y="123.1">CS0</text>
<text x="290" y="123.1">IO13</text>
<text x="13.1" y="130.2">RXD</text>
<text x="43.8" y="127.2">1</text>
<text x="48.3" y="128.6">GND</text>
<text x="68.8" y="130.7">15</text>
<text x="201.3" y="127.2">GND</text>
<text x="256.5" y="126.7">IO9</text>
<text x="290" y="126.7">MISO</text>
<text x="13.1" y="133.7">TXD</text>
<text x="43.8" y="134.2">3</text>
<text x="48.3" y="135.6">RXD</text>
<text x="48.3" y="132.1">TXD</text>
<text x="59.2" y="135.6">RTS#</text>
<text x="59.8" y="132.1">R232</text>
<text x="68.8" y="134.2">14</text>
<text x="68.8" y="137.8">13</text>
<text x="184.9" y="135" transform="rotate(-90 184.9 135)">CS0</text>
<text x="188.4" y="135" transform="rotate(-90 188.4 135)">MISO</text>
<text x="191.9" y="135" transform="rotate(-90 191.9 135)">IO9</text>
<text x="195.4" y="135" transform="rotate(-90 195.4 135)">IO10</text>
<text x="199" y="135" transform="rotate(-90 199 135)">MOSI</text>
<text x="202.5" y="135" transform="rotate(-90 202.5 135)">SCLK</text>
<text x="28.9" y="140.8">USBD+</text>
<text x="43.8" y="141.3">5</text>
<text x="48.3" y="142.7">D+</text>
<text x="48.3" y="139.2">V3</text>
<text x="58.4" y="142.7">DCD#</text>
<text x="58.9" y="139.2">DTR#</text>
<text x="68.8" y="141.3">12</text>
<text x="183.1" y="142.3" transform="rotate(-90 183.1 142.3)">17</text>
<text x="186.6" y="142.3" transform="rotate(-90 186.6 142.3)">18</text>
<text x="190.1" y="142.3" transform="rotate(-90 190.1 142.3)">19</text>
<text x="193.7" y="142.3" transform="rotate(-90 193.7 142.3)">20</text>
<text x="197.2" y="142.3" transform="rotate(-90 197.2 142.3)">21</text>
<text x="200.7" y="142.3" transform="rotate(-90 200.7 142.3)">22</text>
<text x="28.9" y="144.3">USBD-</text>
<text x="43.8" y="148.3">7</text>
<text x="43.8" y="144.8">6</text>
<text x="48.3" y="149.8">NC.</text>
<text x="48.3" y="146.2">D-</text>
<text x="58.7" y="149.8">DSR#</text>
<text x="61.9" y="146.2">RI#</text>
<text x="68.8" y="144.8">11</text>
<text x="68.8" y="148.3">10</text>
<text x="256.5" y="149.6">TXD</text>
<text x="288.2" y="149.6">RXD</text>
<text x="43.8" y="151.9">8</text>
<text x="48.3" y="153.3">NC.</text>
<text x="59.1" y="153.3">CTS#</text>
<text x="70.6" y="151.9">9</text>
<text x="108.3" y="151.3">EN</text>
<text x="182.6" y="153.3" transform="rotate(-90 182.6 153.3)">CS0</text>
<text x="186.1" y="153.3" transform="rotate(-90 186.1 153.3)">MISO</text>
<text x="189.6" y="153.3" transform="rotate(-90 189.6 153.3)">IO9</text>
<text x="193.1" y="153.3" transform="rotate(-90 193.1 153.3)">IO10</text>
<text x="196.7" y="153.3" transform="rotate(-90 196.7 153.3)">MOSI</text>
<text x="200.2" y="153.3" transform="rotate(-90 200.2 153.3)">SCLK</text>
<text x="256.5" y="153.1">IO5</text>
<text x="288.2" y="153.1">IO4</text>
<text x="256.5" y="156.6">IO0</text>
<text x="256.5" y="160.2">IO15</text>
<text x="288.2" y="156.6">IO2</text>
<text x="288.2" y="160.2">SCLK</text>
<text x="256.5" y="163.7">MOSI</text>
<text x="288.2" y="163.7">IO10</text>
<text x="54.3" y="203">2</text>
<text x="54.3" y="199.5">3</text>
<text x="57.7" y="201.3">VIN</text>
<text x="84.8" y="203">4</text>
<text x="57.7" y="204.8">VOUT</text>
<text x="74.4" y="204.8">VOUT</text>
</g>
<g font-size="3.2">
<text x="35.5" y="35.5">B1A12</text>
<text x="26.7" y="37.2">GND</text>
<text x="26.7" y="76">GND</text>
<text x="35.5" y="74.3">A1B12</text>
<text x="268.8" y="89.8">6</text>
<text x="268.8" y="86.3">8</text>
<text x="279.5" y="89.8">5</text>
<text x="279.5" y="86.3">7</text>
<text x="268.8" y="93.3">4</text>
<text x="279.5" y="93.3">3</text>
<text x="268.8" y="96.8">2</text>
<text x="279.5" y="96.8">1</text>
<text x="199.8" y="106">RXD0</text>
<text x="211.8" y="104.2">15</text>
<text x="268.8" y="114.5">1</text>
<text x="268.8" y="118">3</text>
<text x="279.5" y="114.5">2</text>
<text x="279.5" y="118">4</text>
<text x="268.8" y="121.5">5 J1</text>
<text x="268.8" y="125.1">7</text>
<text x="279.5" y="121.5">6</text>
<text x="279.5" y="125.1">8</text>
<text x="268.8" y="128.6">9</text>
<text x="277.5" y="128.6">10</text>
<text x="268.8" y="132.1">11</text>
<text x="277.5" y="132.1">12</text>
<text x="268.8" y="151.5">1</text>
<text x="268.8" y="155">3</text>
<text x="279.5" y="151.5">2</text>
<text x="279.5" y="155">4</text>
<text x="268.8" y="158.6">5 J2</text>
<text x="279.5" y="158.6">6</text>
<text x="268.8" y="162.1">7</text>
<text x="268.8" y="165.6">9</text>
<text x="277.5" y="165.6">10</text>
<text x="279.5" y="162.1">8</text>
<text x="268.8" y="169.2">11</text>
<text x="277.5" y="169.2">12</text>
<text x="54.3" y="206.6">1</text>
<text x="57.7" y="208.3">ADJ/GND</text>
</g>
<g font-size="3.2" fill="#f00">
<text x="170.7" y="125.4">8</text>
<text x="61.5" y="128.6">VCC</text>
<text x="68.8" y="127.2">16</text>
<text x="175.9" y="127.2">VCC</text>
</g>
</svg>
